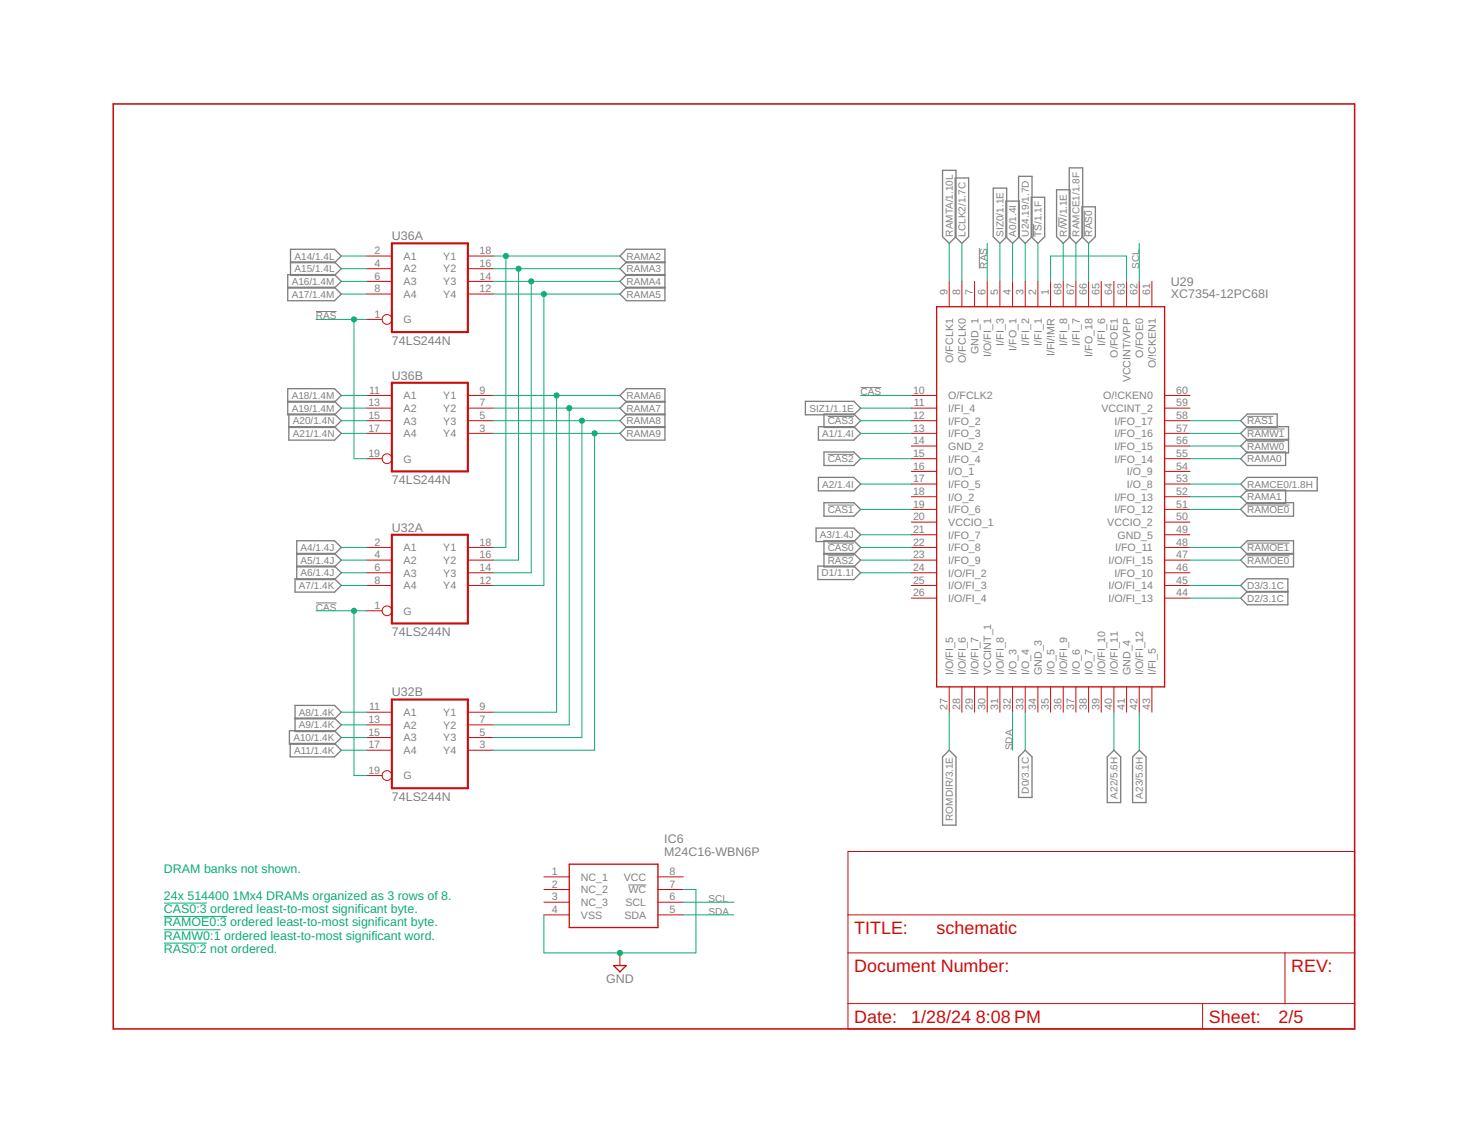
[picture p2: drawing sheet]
<svg xmlns="http://www.w3.org/2000/svg" width="279mm" height="216mm" viewBox="0 0 279 216" stroke-linecap="round" stroke-linejoin="round" font-family="sans-serif">
<g fill="none" stroke="#808080" stroke-width=".19">
<path d="M60.2 59.3h3.9M186.5 47.2v4M196.8 42.6v2.5M201.7 41.4v1.8M206.5 40.1v5M157.6 79.3h5M163.9 73.8h3.9M237.6 79.3h4.9M157.6 86.5h5M157.6 96.2h5M237.6 96.2h8M237.6 81.7h7"/>
<path d="M237.6 84.1h7M60.2 114.8h3.9M157.6 103.4h5M157.6 105.8h5M237.6 103.4h8M237.6 105.8h8M119.7 168.5h3.4"/>
</g>
<g fill="none" stroke="#808080" stroke-width=".25">
<path d="M179.5 32.4h2.6v12.7l-1.3 1.2-1.3-1.2zM181.9 33.9h2.6v11.2l-1.3 1.2-1.3-1.2zM189.2 35.8h2.5v9.3l-1.3 1.2-1.2-1.2zM191.6 38.3h2.5v6.8l-1.3 1.2-1.2-1.2zM194 33.6h2.6v11.5l-1.3 1.2-1.3-1.2zM196.4 37.5h2.6v7.6l-1.3 1.2-1.3-1.2zM201.2 36.1h2.6v9l-1.3 1.2-1.3-1.2zM203.6 32h2.6v13.1l-1.3 1.2-1.3-1.2zM206.1 39.4h2.5v5.7l-1.3 1.2-1.2-1.2zM54.8 54.7h8.9l1.3 1.3-1.3 1.3h-8.9v-5h8.9l1.3 1.3-1.3 1.2h-8.9M55.3 49.9h8.4l1.3 1.3-1.3 1.2h-8.4v-4.9h8.4l1.3 1.2-1.3 1.3h-8.4M126.6 50h-7.3l-1.2-1.3 1.2-1.2h7.3v9.8h-7.3l-1.2-1.3 1.2-1.3h7.3"/>
<path d="M126.6 49.9h-7.3l-1.2 1.3 1.2 1.2h7.3M126.6 52.3h-7.3l-1.2 1.3 1.2 1.2h7.3M54.8 76.4h8.9l1.3 1.3-1.3 1.3h-8.9v-5h8.9l1.3 1.3-1.3 1.3h-8.9M126.6 76.4h-7.3l-1.2 1.3 1.2 1.3h7.3M126.6 78.8h-7.3l-1.2 1.3 1.2 1.3h7.3M126.6 76.6h-7.3l-1.2-1.3 1.2-1.3h7.3v9.8h-7.3l-1.2-1.3 1.2-1.3h7.3M153.4 76.4h9.2l1.3 1.3-1.3 1.3h-9.2zM156.9 78.8h5.7l1.3 1.3-1.3 1.3h-5.7zM55 81.2h8.7l1.3 1.3-1.3 1.3h-8.7v-5h8.7l1.3 1.3-1.3 1.3h-8.7M155.9 81.2h6.7l1.3 1.3-1.3 1.3h-6.7zM155.9 90.9h6.7l1.3 1.3-1.3 1.3h-6.7zM156.9 86.1h5.7l1.3 1.2-1.3 1.3h-5.7z"/>
<path d="M156.9 95.7h5.7l1.3 1.3-1.3 1.3h-5.7zM236.3 80.1l1.3-1.3h5.6v2.6h-5.6zM236.3 87.3l1.3-1.2h7.3v2.5h-7.3zM236.3 97l1.3-1.3h8.8v2.6h-8.8zM236.3 94.6l1.3-1.3h7.3v2.6h-7.3zM236.3 92.2l1.3-1.3h13.3v2.6h-13.3zM245.4 83.7h-7.8l-1.3 1.2 1.3 1.3h7.8v-5h-7.8l-1.3 1.3 1.3 1.3h7.8M56.2 110.2h7.5l1.3 1.3-1.3 1.2h-7.5zM56.5 105.5h7.2l1.3-1.3-1.3-1.2h-7.2v7.3h7.2l1.3-1.2-1.3-1.3h-7.2M56.5 105.4h7.2l1.3 1.2-1.3 1.3h-7.2M155.4 100.5h7.2l1.3 1.3-1.3 1.3h-7.2zM155.8 107.8h6.8l1.3 1.3-1.3 1.2h-6.8z"/>
<path d="M156.9 105.4h5.7l1.3 1.2-1.3 1.3h-5.7v-4.9h5.7l1.3 1.2-1.3 1.3h-5.7M245.3 112.6h-7.7l-1.3 1.3 1.3 1.2h7.7v-4.9h-7.7l-1.3 1.3 1.3 1.2h7.7M246.4 105.4h-8.8l-1.3 1.2 1.3 1.3h8.8v-4.9h-8.8l-1.3 1.2 1.3 1.3h8.8M55.1 139.1h8.6l1.3 1.3-1.3 1.3h-8.6zM56.2 136.7h7.5l1.3 1.3-1.3 1.3h-7.5v-5h7.5l1.3 1.3-1.3 1.3h-7.5M55.3 141.5h8.4l1.3 1.3-1.3 1.3h-8.4zM180.8 142.8l1.3 1.3v13h-2.6v-13zM195.3 142.8l1.3 1.3v7.7h-2.6v-7.7zM212.2 142.8l1.2 1.3v8.7h-2.5v-8.7zM215.7 144.1l1.3-1.3 1.3 1.3v8.7h-2.6z"/>
</g>
<path d="M21.6 19.8h236.4v176.1h-236.4z" fill="none" stroke="#c90d0c" stroke-width=".3"/>
<g fill="none" stroke="#c90d0c" stroke-width=".19">
<path d="M69.8 48.7h4.8M69.8 51.2h4.8M69.8 53.6h4.8M69.8 56h4.8M89.1 48.7h4.8M89.1 51.2h4.8M89.1 53.6h4.8M89.1 56h4.8M180.8 53.6v4.8M183.2 53.6v4.8M185.6 53.6v4.8M188 53.6v4.8"/>
<path d="M190.4 53.6v4.8M192.8 53.6v4.8M195.3 53.6v4.8M197.7 53.6v4.8M200.1 53.6v4.8M202.5 53.6v4.8M204.9 53.6v4.8M207.3 53.6v4.8M209.7 53.6v4.8M212.2 53.6v4.8M214.6 53.6v4.8M217 53.6v4.8"/>
<path d="M219.4 53.6v4.8M69.8 60.8h3M69.8 75.3h4.8M69.8 77.7h4.8M89.1 75.3h4.8M89.1 77.7h4.8M173.6 75.3h4.8M173.6 77.7h4.8M221.8 75.3h4.8M221.8 77.7h4.8M69.8 87.3h3M69.8 80.1h4.8"/>
<path d="M69.8 82.5h4.8M89.1 80.1h4.8M89.1 82.5h4.8M173.6 87.3h4.8M173.6 80.1h4.8M173.6 82.5h4.8M173.6 84.9h4.8M173.6 89.7h4.8M173.6 92.2h4.8M173.6 94.6h4.8M173.6 97h4.8M173.6 99.4h4.8"/>
<path d="M221.8 87.3h4.8M221.8 80.1h4.8M221.8 82.5h4.8M221.8 84.9h4.8M221.8 89.7h4.8M221.8 92.2h4.8M221.8 94.6h4.8M221.8 97h4.8M221.8 99.4h4.8M69.8 116.3h3M69.8 104.2h4.8M69.8 106.6h4.8"/>
<path d="M69.8 109.1h4.8M69.8 111.5h4.8M89.1 104.2h4.8M89.1 106.6h4.8M89.1 109.1h4.8M89.1 111.5h4.8M173.6 104.2h4.8M173.6 106.6h4.8M173.6 109.1h4.8M173.6 111.5h4.8M173.6 101.8h4.8M173.6 113.9h4.8"/>
<path d="M221.8 104.2h4.8M221.8 106.6h4.8M221.8 109.1h4.8M221.8 111.5h4.8M221.8 101.8h4.8M221.8 113.9h4.8M69.8 135.6h4.8M69.8 138h4.8M89.1 135.6h4.8M89.1 138h4.8M180.8 130.8v4.8M183.2 130.8v4.8"/>
<path d="M185.6 130.8v4.8M188 130.8v4.8M190.4 130.8v4.8M192.8 130.8v4.8M195.3 130.8v4.8M197.7 130.8v4.8M200.1 130.8v4.8M202.5 130.8v4.8M204.9 130.8v4.8M207.3 130.8v4.8M209.7 130.8v4.8M212.2 130.8v4.8"/>
<path d="M214.6 130.8v4.8M217 130.8v4.8M219.4 130.8v4.8M69.8 147.7h3M69.8 140.4h4.8M69.8 142.8h4.8M89.1 140.4h4.8M89.1 142.8h4.8M103.6 174.2h4.8M103.6 166.9h4.8M103.6 169.4h4.8M103.6 171.8h4.8"/>
<path d="M125.3 174.2h4.8M125.3 166.9h4.8M125.3 169.4h4.8M125.3 171.8h4.8M161.5 162.1h96.5v33.8h-96.5zM161.5 174.2h96.5M118.1 181.4v2.4M161.5 181.4h96.5M161.5 191.1h96.5M229 191.1v4.8M244.7 181.4v9.7"/>
<circle cx="73.7" cy="60.8" r=".93"/>
<circle cx="73.7" cy="87.3" r=".93"/>
<circle cx="73.7" cy="116.3" r=".93"/>
<circle cx="73.7" cy="147.7" r=".93"/>
</g>
<path d="M74.6 46.3h14.5v16.9h-14.5zM74.6 72.9h14.5v16.8h-14.5zM74.6 101.8h14.5v16.9h-14.5zM74.6 133.2h14.5v16.9h-14.5z" fill="none" stroke="#c90d0c" stroke-width=".4"/>
<path d="M178.4 58.4h43.4v72.4h-43.4zM108.4 164.5h16.9v12.1h-16.9zM116.9 183.8h2.4l-1.2 1.2z" fill="none" stroke="#c90d0c" stroke-width=".25"/>
<g fill="none" stroke="#0dab76" stroke-width=".19">
<path d="M65 48.7h4.8M65 51.2h4.8M65 53.6h4.8M65 56h4.8M93.9 48.7h24.2M93.9 51.2h24.2M93.9 53.6h24.2M93.9 56h24.2M96.4 48.7v55.5h-2.5M98.8 51.2v55.4h-4.9M101.2 53.6v55.5h-7.3M103.6 56v55.5h-9.7"/>
<path d="M180.8 46.3v7.3M183.2 46.3v7.3M188 46.3v7.3M190.4 46.3v7.3M192.8 46.3v7.3M195.3 46.3v7.3M197.7 46.3v7.3M200.1 53.6v-4.9h14.5v4.9M202.5 46.3v7.3M204.9 46.3v7.3M207.3 46.3v7.3M217 46.3v7.3"/>
<path d="M60.2 60.8h9.6M65 75.3h4.8M65 77.7h4.8M67.4 60.8v26.5h2.4M93.9 75.3h24.2M93.9 77.7h24.2M106 75.3v60.3h-12.1M108.4 77.7v60.3h-14.5M163.9 75.3h9.7M163.9 77.7h9.7M65 80.1h4.8M65 82.5h4.8"/>
<path d="M93.9 80.1h24.2M93.9 82.5h24.2M110.8 80.1v60.3h-16.9M113.2 82.5v60.3h-19.3M163.9 87.3h9.7M163.9 80.1h9.7M163.9 82.5h9.7M163.9 97h9.7M163.9 92.2h9.7M226.6 87.3h9.7M226.6 80.1h9.7M226.6 82.5h9.7"/>
<path d="M226.6 97h9.7M226.6 84.9h9.7M226.6 94.6h9.7M226.6 92.2h9.7M60.2 116.3h9.6M65 104.2h4.8M65 106.6h4.8M65 109.1h4.8M65 111.5h4.8M67.4 116.3v31.4h2.4M163.9 104.2h9.7M163.9 106.6h9.7"/>
<path d="M163.9 109.1h9.7M163.9 101.8h9.7M226.6 104.2h9.7M226.6 106.6h9.7M226.6 111.5h9.7M226.6 113.9h9.7M65 135.6h4.8M65 138h4.8M180.8 135.6v7.2M192.8 135.6v7.2M195.3 135.6v7.2M212.2 135.6v7.2"/>
<path d="M217 135.6v7.2M65 140.4h4.8M65 142.8h4.8M31.2 171.9h8.2M31.2 174.5h12M31.2 177h10.8M31.2 179.6h8.2M130.1 169.4h2.4v12h-28.9v-7.2M130.1 174.2h9.7M130.1 171.8h9.7"/>
</g>
<g fill="#0dab76" stroke="#0dab76" stroke-width=".19">
<circle cx="67.4" cy="60.8" r=".49"/>
<circle cx="67.4" cy="116.3" r=".49"/>
<circle cx="96.4" cy="48.7" r=".49"/>
<circle cx="98.8" cy="51.2" r=".49"/>
<circle cx="101.2" cy="53.6" r=".49"/>
<circle cx="106" cy="75.3" r=".49"/>
<circle cx="108.4" cy="77.7" r=".49"/>
<circle cx="110.8" cy="80.1" r=".49"/>
<circle cx="113.2" cy="82.5" r=".49"/>
<circle cx="103.6" cy="56" r=".49"/>
<circle cx="118.1" cy="181.4" r=".49"/>
</g>
<g font-size="3.4" fill="#c90d0c">
<text x="162.7" y="177.8">TITLE:</text>
<text x="178.4" y="177.8">schematic</text>
<text x="162.7" y="185">Document Number:</text>
<text x="245.9" y="185">REV:</text>
<text x="162.7" y="194.7">Date:</text>
<text x="173.6" y="194.7">1/28/24</text>
<text x="185.9" y="194.7">8:08 PM</text>
<text x="230.3" y="194.7">Sheet:</text>
<text x="243.5" y="194.7">2/5</text>
</g>
<g font-size="2.4" fill="#808080">
<text x="74.6" y="45.7">U36A</text>
<text x="223" y="56.8">XC7354-12PC68I</text>
<text x="223" y="54.4">U29</text>
<text x="74.6" y="65.6">74LS244N</text>
<text x="74.6" y="72.3">U36B</text>
<text x="74.6" y="92.2">74LS244N</text>
<text x="74.6" y="101.2">U32A</text>
<text x="74.6" y="121.1">74LS244N</text>
<text x="74.6" y="132.6">U32B</text>
<text x="74.6" y="152.5">74LS244N</text>
<text x="126.5" y="160.6">IC6</text>
<text x="126.5" y="163">M24C16-WBN6P</text>
<text x="115.4" y="187.1">GND</text>
</g>
<g font-size="2.4" fill="#0dab76">
<text x="31.2" y="166.2">DRAM banks not shown.</text>
<text x="31.2" y="171.3">24x 514400</text>
<text x="31.2" y="173.8">CAS0:3 ordered least-to-most significant byte.</text>
<text x="44.3" y="171.3">1Mx4 DRAMs organized as 3 rows of 8.</text>
<text x="31.2" y="176.3">RAMOE0:3 ordered least-to-most significant byte.</text>
<text x="31.2" y="178.9">RAMW0:1 ordered least-to-most significant word.</text>
<text x="31.2" y="181.4">RAS0:2 not ordered.</text>
</g>
<g font-size="2" fill="#808080">
<text x="71.3" y="48.4">2</text>
<text x="71.3" y="50.8">4</text>
<text x="71.3" y="53.2">6</text>
<text x="76.9" y="49.5">A1</text>
<text x="76.9" y="51.9">A2</text>
<text x="84.4" y="51.9">Y2</text>
<text x="84.4" y="49.5">Y1</text>
<text x="91.3" y="53.2">14</text>
<text x="91.3" y="50.8">16</text>
<text x="91.3" y="48.4">18</text>
<text x="71.3" y="55.6">8</text>
<text x="76.9" y="54.3">A3</text>
<text x="76.9" y="56.7">A4</text>
<text x="84.4" y="56.7">Y4</text>
<text x="84.4" y="54.3">Y3</text>
<text x="91.3" y="55.6">12</text>
<text x="180.5" y="56.2" transform="rotate(-90 180.5 56.2)">9</text>
<text x="182.9" y="56.2" transform="rotate(-90 182.9 56.2)">8</text>
<text x="185.3" y="56.2" transform="rotate(-90 185.3 56.2)">7</text>
<text x="187.7" y="56.2" transform="rotate(-90 187.7 56.2)">6</text>
<text x="190.1" y="56.2" transform="rotate(-90 190.1 56.2)">5</text>
<text x="192.5" y="56.2" transform="rotate(-90 192.5 56.2)">4</text>
<text x="194.9" y="56.2" transform="rotate(-90 194.9 56.2)">3</text>
<text x="197.3" y="56.2" transform="rotate(-90 197.3 56.2)">2</text>
<text x="199.8" y="56.2" transform="rotate(-90 199.8 56.2)">1</text>
<text x="202.2" y="56.2" transform="rotate(-90 202.2 56.2)">68</text>
<text x="204.6" y="56.2" transform="rotate(-90 204.6 56.2)">67</text>
<text x="207" y="56.2" transform="rotate(-90 207 56.2)">66</text>
<text x="209.4" y="56.2" transform="rotate(-90 209.4 56.2)">65</text>
<text x="211.8" y="56.2" transform="rotate(-90 211.8 56.2)">64</text>
<text x="214.2" y="56.2" transform="rotate(-90 214.2 56.2)">63</text>
<text x="216.6" y="56.2" transform="rotate(-90 216.6 56.2)">62</text>
<text x="219.1" y="56.2" transform="rotate(-90 219.1 56.2)">61</text>
<text x="71.3" y="60.5">1</text>
<text x="76.9" y="61.5">G</text>
<text x="191.2" y="65.8" transform="rotate(-90 191.2 65.8)">I/FI_3</text>
<text x="196" y="65.8" transform="rotate(-90 196 65.8)">I/FI_2</text>
<text x="198.4" y="65.8" transform="rotate(-90 198.4 65.8)">I/FI_1</text>
<text x="203.2" y="65.8" transform="rotate(-90 203.2 65.8)">I/FI_8</text>
<text x="205.6" y="65.8" transform="rotate(-90 205.6 65.8)">I/FI_7</text>
<text x="210.5" y="65.8" transform="rotate(-90 210.5 65.8)">I/FI_6</text>
<text x="181.5" y="69.1" transform="rotate(-90 181.5 69.1)">O/FCLK1</text>
<text x="183.9" y="69.1" transform="rotate(-90 183.9 69.1)">O/FCLK0</text>
<text x="186.3" y="67.4" transform="rotate(-90 186.3 67.4)">GND_1</text>
<text x="188.7" y="68" transform="rotate(-90 188.7 68)">I/O/FI_1</text>
<text x="193.6" y="66.8" transform="rotate(-90 193.6 66.8)">I/FO_1</text>
<text x="200.8" y="67.8" transform="rotate(-90 200.8 67.8)">I/FI/!MR</text>
<text x="208" y="68" transform="rotate(-90 208 68)">I/FO_18</text>
<text x="212.9" y="68.1" transform="rotate(-90 212.9 68.1)">O/FOE1</text>
<text x="217.7" y="68.1" transform="rotate(-90 217.7 68.1)">O/FOE0</text>
<text x="220.1" y="70.1" transform="rotate(-90 220.1 70.1)">O/!CKEN1</text>
<text x="70.2" y="77.4">13</text>
<text x="70.3" y="74.9">11</text>
<text x="76.9" y="76">A1</text>
<text x="84.4" y="76">Y1</text>
<text x="91.3" y="77.4">7</text>
<text x="91.3" y="74.9">9</text>
<text x="173.9" y="74.9">10</text>
<text x="174" y="77.4">11</text>
<text x="180.6" y="76">O/FCLK2</text>
<text x="210.1" y="76">O/!CKEN0</text>
<text x="215.3" y="72.8" transform="rotate(-90 215.3 72.8)">VCCINT/VPP</text>
<text x="224" y="77.4">59</text>
<text x="224" y="74.9">60</text>
<text x="70.2" y="79.8">15</text>
<text x="70.2" y="82.2">17</text>
<text x="76.9" y="78.4">A2</text>
<text x="76.9" y="80.8">A3</text>
<text x="76.9" y="83.2">A4</text>
<text x="84.4" y="83.2">Y4</text>
<text x="84.4" y="80.8">Y3</text>
<text x="84.4" y="78.4">Y2</text>
<text x="91.3" y="82.2">3</text>
<text x="91.3" y="79.8">5</text>
<text x="173.9" y="79.8">12</text>
<text x="173.9" y="82.2">13</text>
<text x="180.6" y="78.4">I/FI_4</text>
<text x="180.6" y="80.8">I/FO_2</text>
<text x="180.6" y="83.2">I/FO_3</text>
<text x="209.8" y="78.4">VCCINT_2</text>
<text x="212.2" y="83.2">I/FO_16</text>
<text x="212.2" y="80.8">I/FO_17</text>
<text x="224" y="82.2">57</text>
<text x="224" y="79.8">58</text>
<text x="70.2" y="87">19</text>
<text x="76.9" y="88.1">G</text>
<text x="173.9" y="84.6">14</text>
<text x="173.9" y="87">15</text>
<text x="173.9" y="89.4">16</text>
<text x="180.6" y="85.7">GND_2</text>
<text x="180.6" y="88.1">I/FO_4</text>
<text x="212.2" y="88.1">I/FO_14</text>
<text x="212.2" y="85.6">I/FO_15</text>
<text x="224" y="89.4">54</text>
<text x="224" y="87">55</text>
<text x="224" y="84.6">56</text>
<text x="173.9" y="91.8">17</text>
<text x="173.9" y="94.2">18</text>
<text x="180.6" y="90.5">I/O_1</text>
<text x="180.6" y="92.9">I/FO_5</text>
<text x="180.6" y="95.3">I/O_2</text>
<text x="212.2" y="95.3">I/FO_13</text>
<text x="214.6" y="92.9">I/O_8</text>
<text x="214.6" y="90.5">I/O_9</text>
<text x="224" y="94.2">52</text>
<text x="224" y="91.8">53</text>
<text x="173.9" y="96.7">19</text>
<text x="173.9" y="99.1">20</text>
<text x="173.9" y="101.5">21</text>
<text x="180.6" y="97.7">I/FO_6</text>
<text x="180.6" y="100.1">VCCIO_1</text>
<text x="210.9" y="100.1">VCCIO_2</text>
<text x="212.2" y="97.7">I/FO_12</text>
<text x="224" y="101.5">49</text>
<text x="224" y="99.1">50</text>
<text x="224" y="96.7">51</text>
<text x="71.3" y="103.9">2</text>
<text x="71.3" y="106.3">4</text>
<text x="76.9" y="105">A1</text>
<text x="76.9" y="107.4">A2</text>
<text x="84.4" y="107.4">Y2</text>
<text x="84.4" y="104.9">Y1</text>
<text x="91.3" y="106.3">16</text>
<text x="91.3" y="103.9">18</text>
<text x="173.9" y="103.9">22</text>
<text x="173.9" y="106.3">23</text>
<text x="180.6" y="102.5">I/FO_7</text>
<text x="180.6" y="105">I/FO_8</text>
<text x="180.6" y="107.4">I/FO_9</text>
<text x="211.1" y="107.4">I/O/FI_15</text>
<text x="212.4" y="104.9">I/FO_11</text>
<text x="212.8" y="102.5">GND_5</text>
<text x="224" y="106.3">47</text>
<text x="224" y="103.9">48</text>
<text x="71.3" y="108.7">6</text>
<text x="71.3" y="111.1">8</text>
<text x="76.9" y="109.8">A3</text>
<text x="76.9" y="112.2">A4</text>
<text x="84.4" y="112.2">Y4</text>
<text x="84.4" y="109.8">Y3</text>
<text x="91.3" y="111.1">12</text>
<text x="91.3" y="108.7">14</text>
<text x="173.9" y="108.7">24</text>
<text x="173.9" y="111.1">25</text>
<text x="173.9" y="113.5">26</text>
<text x="180.6" y="109.8">I/O/FI_2</text>
<text x="180.6" y="112.2">I/O/FI_3</text>
<text x="211.1" y="112.2">I/O/FI_14</text>
<text x="212.2" y="109.8">I/FO_10</text>
<text x="224" y="113.5">44</text>
<text x="224" y="111.1">45</text>
<text x="224" y="108.7">46</text>
<text x="71.3" y="116">1</text>
<text x="76.9" y="117">G</text>
<text x="180.6" y="114.6">I/O/FI_4</text>
<text x="211.1" y="114.6">I/O/FI_13</text>
<text x="181.5" y="128.5" transform="rotate(-90 181.5 128.5)">I/O/FI_5</text>
<text x="183.9" y="128.5" transform="rotate(-90 183.9 128.5)">I/O/FI_6</text>
<text x="186.3" y="128.5" transform="rotate(-90 186.3 128.5)">I/O/FI_7</text>
<text x="188.8" y="128.5" transform="rotate(-90 188.8 128.5)">VCCINT_1</text>
<text x="191.2" y="128.5" transform="rotate(-90 191.2 128.5)">I/O/FI_8</text>
<text x="193.6" y="128.5" transform="rotate(-90 193.6 128.5)">I/O_3</text>
<text x="196" y="128.5" transform="rotate(-90 196 128.5)">I/O_4</text>
<text x="198.4" y="128.5" transform="rotate(-90 198.4 128.5)">GND_3</text>
<text x="200.8" y="128.5" transform="rotate(-90 200.8 128.5)">I/O_5</text>
<text x="203.2" y="128.5" transform="rotate(-90 203.2 128.5)">I/O/FI_9</text>
<text x="205.6" y="128.5" transform="rotate(-90 205.6 128.5)">I/O_6</text>
<text x="208.1" y="128.5" transform="rotate(-90 208.1 128.5)">I/O_7</text>
<text x="210.5" y="128.5" transform="rotate(-90 210.5 128.5)">I/O/FI_10</text>
<text x="212.9" y="128.5" transform="rotate(-90 212.9 128.5)">I/O/FI_11</text>
<text x="215.3" y="128.5" transform="rotate(-90 215.3 128.5)">GND_4</text>
<text x="217.7" y="128.5" transform="rotate(-90 217.7 128.5)">I/O/FI_12</text>
<text x="220.1" y="128.5" transform="rotate(-90 220.1 128.5)">I/FI_5</text>
<text x="70.2" y="137.7">13</text>
<text x="70.3" y="135.3">11</text>
<text x="76.9" y="136.3">A1</text>
<text x="84.4" y="136.3">Y1</text>
<text x="91.3" y="137.7">7</text>
<text x="91.3" y="135.3">9</text>
<text x="180.5" y="135.2" transform="rotate(-90 180.5 135.2)">27</text>
<text x="182.9" y="135.2" transform="rotate(-90 182.9 135.2)">28</text>
<text x="185.3" y="135.2" transform="rotate(-90 185.3 135.2)">29</text>
<text x="187.7" y="135.2" transform="rotate(-90 187.7 135.2)">30</text>
<text x="190.1" y="135.2" transform="rotate(-90 190.1 135.2)">31</text>
<text x="192.5" y="135.2" transform="rotate(-90 192.5 135.2)">32</text>
<text x="194.9" y="135.2" transform="rotate(-90 194.9 135.2)">33</text>
<text x="197.3" y="135.2" transform="rotate(-90 197.3 135.2)">34</text>
<text x="199.8" y="135.2" transform="rotate(-90 199.8 135.2)">35</text>
<text x="202.2" y="135.2" transform="rotate(-90 202.2 135.2)">36</text>
<text x="204.6" y="135.2" transform="rotate(-90 204.6 135.2)">37</text>
<text x="207" y="135.2" transform="rotate(-90 207 135.2)">38</text>
<text x="209.4" y="135.2" transform="rotate(-90 209.4 135.2)">39</text>
<text x="211.8" y="135.2" transform="rotate(-90 211.8 135.2)">40</text>
<text x="214.2" y="135.2" transform="rotate(-90 214.2 135.2)">41</text>
<text x="216.6" y="135.2" transform="rotate(-90 216.6 135.2)">42</text>
<text x="219.1" y="135.2" transform="rotate(-90 219.1 135.2)">43</text>
<text x="70.2" y="140.1">15</text>
<text x="70.2" y="142.5">17</text>
<text x="76.9" y="138.7">A2</text>
<text x="76.9" y="141.1">A3</text>
<text x="76.9" y="143.5">A4</text>
<text x="84.4" y="143.5">Y4</text>
<text x="84.4" y="141.1">Y3</text>
<text x="84.4" y="138.7">Y2</text>
<text x="91.3" y="142.5">3</text>
<text x="91.3" y="140.1">5</text>
<text x="70.2" y="147.3">19</text>
<text x="76.9" y="148.4">G</text>
<text x="105.1" y="166.6">1</text>
<text x="110.6" y="167.7">NC_1</text>
<text x="118.8" y="167.7">VCC</text>
<text x="127.5" y="166.6">8</text>
<text x="105.1" y="169">2</text>
<text x="105.1" y="171.4">3</text>
<text x="105.1" y="173.8">4</text>
<text x="110.6" y="170.1">NC_2</text>
<text x="110.6" y="172.5">NC_3</text>
<text x="119.1" y="172.5">SCL</text>
<text x="119.7" y="170.1">WC</text>
<text x="127.5" y="169">7</text>
<text x="127.5" y="171.4">6</text>
<text x="127.5" y="173.8">5</text>
<text x="110.6" y="174.9">VSS</text>
<text x="118.9" y="174.9">SDA</text>
</g>
<g font-size="1.9" fill="#808080">
<text x="181.5" y="45.1" transform="rotate(-90 181.5 45.1)">RAMTA/1.10L</text>
<text x="183.9" y="45.1" transform="rotate(-90 183.9 45.1)">LCLK2/1.7C</text>
<text x="191.1" y="45.1" transform="rotate(-90 191.1 45.1)">SIZ0/1.1E</text>
<text x="193.5" y="45.1" transform="rotate(-90 193.5 45.1)">A0/1.4I</text>
<text x="195.9" y="45.1" transform="rotate(-90 195.9 45.1)">U24.19/1.7D</text>
<text x="198.4" y="45.1" transform="rotate(-90 198.4 45.1)">TS/1.1F</text>
<text x="203.2" y="45.1" transform="rotate(-90 203.2 45.1)">R/W/1.1E</text>
<text x="205.6" y="45.1" transform="rotate(-90 205.6 45.1)">RAMCE1/1.8F</text>
<text x="208" y="45.1" transform="rotate(-90 208 45.1)">RAS0</text>
<text x="56.1" y="49.4">A14/1.4L</text>
<text x="56.1" y="51.8">A15/1.4L</text>
<text x="119.3" y="49.4">RAMA2</text>
<text x="119.3" y="51.8">RAMA3</text>
<text x="188" y="51.2" transform="rotate(-90 188 51.2)">RAS</text>
<text x="217" y="51.2" transform="rotate(-90 217 51.2)">SCL</text>
<text x="55.6" y="54.2">A16/1.4M</text>
<text x="55.6" y="56.7">A17/1.4M</text>
<text x="119.3" y="54.2">RAMA4</text>
<text x="119.3" y="56.7">RAMA5</text>
<text x="60.2" y="60.8">RAS</text>
<text x="55.6" y="76">A18/1.4M</text>
<text x="119.3" y="76">RAMA6</text>
<text x="163.9" y="75.3">CAS</text>
<text x="55.6" y="78.4">A19/1.4M</text>
<text x="55.8" y="80.8">A20/1.4N</text>
<text x="55.8" y="83.2">A21/1.4N</text>
<text x="119.3" y="78.4">RAMA7</text>
<text x="119.3" y="80.8">RAMA8</text>
<text x="119.3" y="83.2">RAMA9</text>
<text x="154.2" y="78.4">SIZ1/1.1E</text>
<text x="156.6" y="83.2">A1/1.4I</text>
<text x="157.7" y="80.8">CAS3</text>
<text x="237.6" y="80.8">RAS1</text>
<text x="237.6" y="83.2">RAMW1</text>
<text x="157.7" y="88">CAS2</text>
<text x="237.6" y="85.6">RAMW0</text>
<text x="237.6" y="88">RAMA0</text>
<text x="156.6" y="92.8">A2/1.4I</text>
<text x="237.6" y="95.3">RAMA1</text>
<text x="237.6" y="92.8">RAMCE0/1.8H</text>
<text x="157.7" y="97.7">CAS1</text>
<text x="237.6" y="97.7">RAMOE0</text>
<text x="57.3" y="104.9">A4/1.4J</text>
<text x="57.3" y="107.3">A5/1.4J</text>
<text x="156.2" y="102.5">A3/1.4J</text>
<text x="157.7" y="104.9">CAS0</text>
<text x="157.7" y="107.3">RAS2</text>
<text x="237.6" y="107.3">RAMOE0</text>
<text x="237.6" y="104.9">RAMOE1</text>
<text x="56.9" y="112.1">A7/1.4K</text>
<text x="57.3" y="109.7">A6/1.4J</text>
<text x="156.5" y="109.7">D1/1.1I</text>
<text x="237.6" y="112.1">D3/3.1C</text>
<text x="60.2" y="116.3">CAS</text>
<text x="237.6" y="114.6">D2/3.1C</text>
<text x="56.9" y="136.3">A8/1.4K</text>
<text x="55.9" y="141.1">A10/1.4K</text>
<text x="56" y="143.5">A11/1.4K</text>
<text x="56.9" y="138.7">A9/1.4K</text>
<text x="192.9" y="142.8" transform="rotate(-90 192.9 142.8)">SDA</text>
<text x="195.9" y="151.1" transform="rotate(-90 195.9 151.1)">D0/3.1C</text>
<text x="212.8" y="152" transform="rotate(-90 212.8 152)">A22/5.6H</text>
<text x="217.7" y="152" transform="rotate(-90 217.7 152)">A23/5.6H</text>
<text x="181.5" y="156.3" transform="rotate(-90 181.5 156.3)">ROMDIR/3.1E</text>
<text x="135" y="171.8">SCL</text>
<text x="135" y="174.2">SDA</text>
</g>
</svg>
